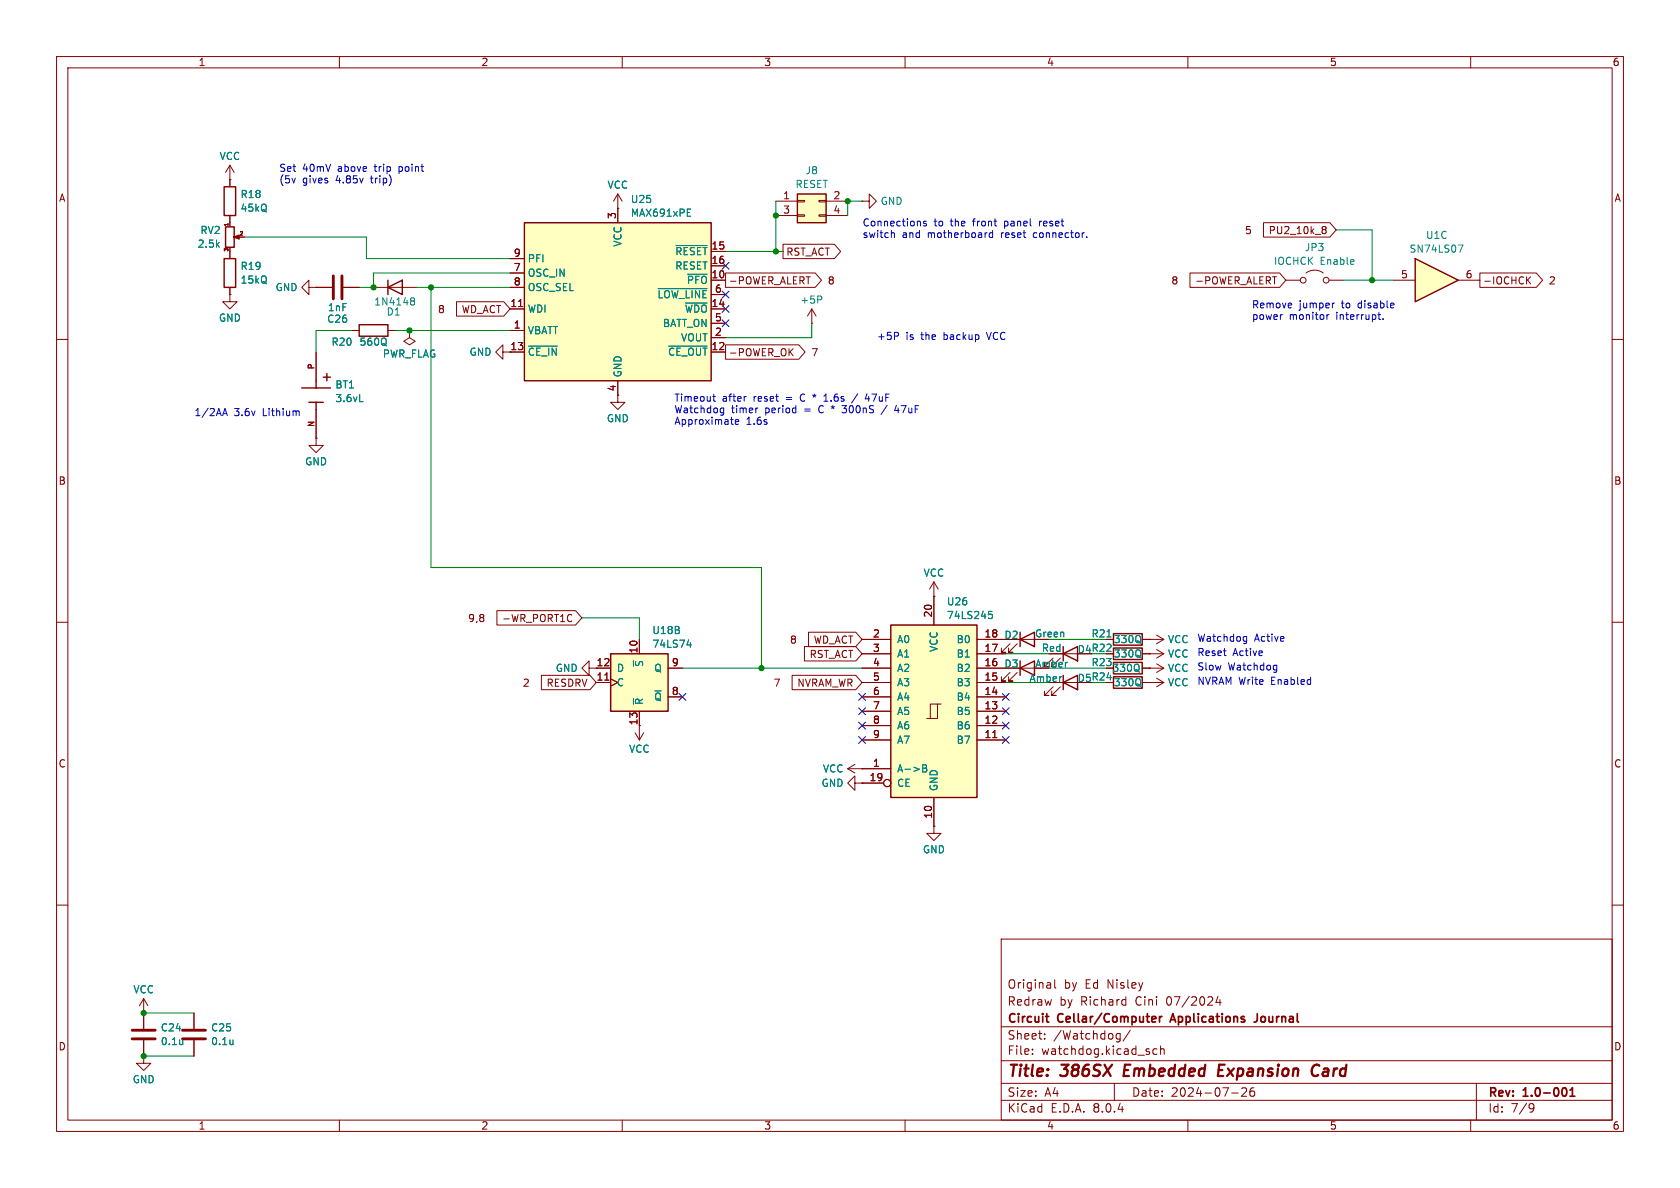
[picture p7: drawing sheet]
<svg xmlns="http://www.w3.org/2000/svg" width="297mm" height="210mm" viewBox="0 0 297 210" stroke-linecap="round" stroke-linejoin="round" font-family="sans-serif">
<g fill="none" stroke="#840000" stroke-width=".18">
<path d="M10 10h277v190h-277zM12 12h273v186h-273zM60 10v2M110 10v2M160 10v2M210 10v2M260 10v2M10 60h2M285 60h2M10 110h2M104.1 118.1v-1.3l-1.2 1.3 1.2 1.3v-1.3h1.3M285 110h2"/>
<path d="M195.6 120.7h1.2M201.9 120.7h1.3M10 160h2M285 160h2M177 166h108v32h-108zM186.5 173.2v1.3l.2 .2M198.9 176.7l.1 .1M199 176.2v1.5M199 177.6l-.1 .1M215.3 176.1l-.3 1.1h.9M215.7 176.7v1M60 198v2"/>
<path d="M110 198v2M160 198v2M177 194.5h108M177 191.5h108M177 187.5h108M177 181.5h108M182.5 186.3v.1M182.5 185.5v.1M184.7 183.6v.1M184.7 182.8v.1M197 191.5v3M197.5 183.6h.5"/>
<path d="M197.5 182.8h.5M198 182.7v1.2l-.1 .2-.4 .1M199.8 182.1l-1.3 2M204.5 185.5l-.4-.1-.3 .3v.4l.2 .2h.5M205.2 185.5l.2-.1 .3 .1 .1 .9M205.2 184.9v1.5M210 198v2M217.7 193.2h1.2M220.3 192.4v.5l-.8 .9h.9M221.2 192.4a1.17 1.17 0 0 0-.1 1.3h.6l.1-.5-.3-.3h-.3l-.2 .3M260 198v2M261 191.5v6.5"/>
<path d="M270.6 195.1l.5 .1a.99 .99 0 0 1-.4 1.4h-.2M271.2 195.7l-.3 .3h-.3"/>
</g>
<path d="M184.8 179.7h.6M203.8 179.7l.5 .1v.2l-.7 .2M205 179.7v1M205.4 179.7l-.3 .1-.1 .2M207.3 179.2l-.5 1.5M222.3 179.2v1.1a.48 .48 0 0 1-.6 .4M185.3 180.7h.1M204.3 180.6l-.5 .1M207 180.3h.7M276.8 192.4l.2 .5-.2 .8M277.6 193.8h.8M277.6 192.7l.4-.4v1.5" fill="none" stroke="#840000" stroke-width=".3"/>
<path d="M198.9 188.2l-.3 2h1M215.4 189.2h.7M216.5 188.2h-.9l-.3 2h1M232 189.9a.67 .67 0 0 0 1 .1M233.2 188.4a.73 .73 0 0 0-1.1 .3" fill="none" stroke="#840000" stroke-width=".4"/>
<path d="M196.8 119.6h5.1v2.1h-5.1z" fill="none" stroke="#840000" stroke-width=".25"/>
<path d="M201.6 121.3l.1 .1" fill="none" stroke="#008484" stroke-width=".18"/>
<path d="M107.9 115.6h10.2v10.1h-10.2z" fill="#ffffc2"/>
<path d="M107.9 115.6h10.2v10.1h-10.2z" fill="none" stroke="#840000" stroke-width=".25"/>
<path d="M105.4 118.1h2.5M113 113v2.6M118.1 118.1h2.5M105.4 120.7h2.5M106.9 120.2h.7M107.9 120l1.3 .7-1.3 .6M113 125.7v2.6M118.1 123.2h2.5" fill="none" stroke="#840000" stroke-width=".18"/>
<path d="M121.4 114h.8M122 113.6v.8M112 123.5v1" fill="none" stroke="#008484" stroke-width=".18"/>
<path d="M92.7 39.4h33v27.9h-33z" fill="#ffffc2"/>
<g fill="none" stroke="#840000" stroke-width=".25">
<path d="M39.6 33h2.1v5.1h-2.1zM92.7 39.4h33v27.9h-33zM39.6 45.7h2.1v5.1h-2.1zM39.9 40.1h1.5v3.6h-1.5zM63.5 57.4h5.1v2h-5.1zM68.6 50.8l2.5-1.3v2.6zM68.6 49.5v2.6M53.3 68.6h5.1M54.6 71.1h2.5M55.9 67.3v1.3M55.9 71.1v1.3M57.1 66.7h1.3"/>
<path d="M57.8 66v1.3M180.3 113l2.6-1.2v2.5zM180.3 111.8v2.5M188 115.6l2.5-1.3v2.5zM188 114.3v2.5M188 119.4v2.5M196.8 117.1h5.1v2h-5.1zM196.8 114.6h5.1v2h-5.1zM196.8 112h5.1v2h-5.1zM188 120.7l2.5-1.3v2.5z"/>
</g>
<g fill="none" stroke="#840000" stroke-width=".18">
<path d="M40.3 39.5v.4M40.6 31.8h.1M40.6 29.2v3.8M40.6 38.1v1.9M40.6 29.2l-.7 1.3M40.6 29.2l.8 1.3M109.2 36.8h.1M109.2 34.3v5.1M109.2 34.3l-.7 1.3M109.2 34.3l.8 1.3M40.6 52.1v1.2h1.3l-1.3 1.3-1.2-1.3h1.2M40.6 52.1h.1"/>
<path d="M40.6 43.8v1.9M40.6 50.8v1.3M42.2 41.9h1M54.6 50.8v-1.3l-1.3 1.3 1.3 1.3v-1.3h1.3M55.9 50.8h.1M55.9 50.8h2.8M60.7 50.8h2.8M62.2 58.4h1.3M66 50.8h7.7M68.6 58.4h1.2M72.4 58.4v1.3l1 .6-1 .7-1-.7 1-.6M72.4 58.4h.1"/>
<path d="M90.2 58.4h2.5M90.2 54.6h2.5M90.2 48.3h2.5M90.2 50.8h2.5M90.2 45.7h2.5M91.7 54.2h.7M125.7 49.5h2.6M125.7 54.6h2.6M125.7 44.5h2.6M125.7 47h2.6M125.7 59.7h2.6M125.7 57.2h2.6"/>
<path d="M125.7 52.1h2.6M143.5 57.2h.1M143.5 54.6l-.8 1.3M143.5 54.6v2.6M143.5 54.6l.8 1.3M227.3 49.5h2.6M230.9 48.3a2.54 2.54 0 0 1 3 0M234.9 49.5h2.6M55.9 77.5v1.2h1.2l-1.2 1.3-1.3-1.3h1.3M55.9 77.5h.1M55.9 62.2v5.1M55.9 72.4v5.1"/>
<path d="M88.9 62.2v-1.2l-1.3 1.2 1.3 1.3v-1.3h3.8M109.2 67.3v3.8h1.3l-1.3 1.3-1.3-1.3h1.3M125.7 62.2h2.6M165.1 105.4h.1M165.1 102.9l-.8 1.2M165.1 102.9v2.5M165.1 102.9l.8 1.2M177.8 113h5.1M178.6 113.8l-1.6 1.5h.8h-.8v-.7M179.8 113.8l-1.5 1.5h.8h-.8v-.7M185.4 115.6h5.1M195.6 118.1h1.2"/>
<path d="M195.6 115.6h1.2M195.6 113h1.2M201.9 118.1h3.8M201.9 115.6h3.8M201.9 113h3.8M203.2 118.1h.1M203.2 115.6h.1M203.2 113h.1M204.5 117.3l1.2 .8M204.5 114.8l1.2 .8M204.5 112.3l1.2 .7M204.5 119.9l1.2 .8"/>
<path d="M205.7 118.1l-1.2 .8M205.7 115.6l-1.2 .7M205.7 113l-1.2 .8M112.3 129.5l.7 1.3M113 128.3v2.5M113.8 129.5l-.8 1.3M149.9 135.9l1.2 .8M149.9 135.9h2.5M151.1 138.4v-1.2l-1.2 1.2 1.2 1.3v-1.3h1.3M151.1 135.1l-1.2 .8M152.4 138.4h.1M152.4 135.9h.1"/>
<path d="M185.4 120.7h5.1M186.2 121.4l-1.5 1.5h.7h-.7v-.7M187.5 121.4l-1.6 1.5h.8h-.8v-.7M203.2 120.7h.1M203.2 120.7h2.5M205.7 120.7l-1.2 .7M165.1 146.1v1.2h1.3l-1.3 1.3-1.3-1.3h1.3M165.1 146.1h.1M25.4 179.1h.1M25.4 176.5l-.8 1.3M25.4 176.5v5.4M25.4 176.5l.8 1.3"/>
<path d="M34.3 179.1v2.8M25.4 186.7v1.3h1.3l-1.3 1.2-1.3-1.2h1.3M25.4 186.7h.1M25.4 183.9v2.8M34.3 183.9v2.8"/>
<circle cx="230.4" cy="49.5" r=".51"/>
<circle cx="234.4" cy="49.5" r=".51"/>
</g>
<g fill="none" stroke="#008484" stroke-width=".18">
<path d="M121.5 37.6h.4M121.5 38.2h.6M121.5 37h.6M72.7 53.1l.1 .1M72.7 52.7l.4-.1 .1 .2 .1 .2-.2 .2M72.8 53.2h.3M72.8 53.2l-.1 .1M73.1 53.2l.2 .2-.1 .4-.1 .1h-.4M116.4 51h8.6M119.5 43.4h5.5M121.2 53.6h3.8M121.6 48.5h3.4"/>
<path d="M145.1 52.3l.2 .3-.1 .3-.1 .1M63.6 71h.6M68.2 61.1l.1 .1M93.4 61.2h5.1M118.2 61.2h6.8M195.7 112.6h.7M201.3 118.8h.1M201.6 116.2l.1 .1M201.6 113.7h.1M32.3 183.8v.9M32.3 184.6h-.1M41.2 183.8v.9"/>
<path d="M41.2 184.6h-.1"/>
</g>
<path d="M58.9 48.8v4M60.5 48.8v4M23.4 183.6h4M23.4 182.1h4M32.3 183.6h4M32.3 182.1h4" fill="none" stroke="#840000" stroke-width=".51"/>
<path d="M41.3 41.9l1-.4v.8l-1-.4h.2z" fill="#840000" stroke="#840000" stroke-width=".18"/>
<path d="M157.5 110.5h15.2v30.5h-15.2z" fill="#ffffc2"/>
<g fill="none" stroke="#840000" stroke-width=".18">
<path d="M152.4 118.1h5.1M152.4 115.6h5.1M152.4 113h5.1M165.1 105.4v5.1M172.7 118.1h5.1M172.7 115.6h5.1M172.7 113h5.1M152.4 135.9h5.1M152.4 130.8h5.1M152.4 128.3h5.1M152.4 125.7h5.1M152.4 123.2h5.1"/>
<path d="M152.4 120.7h5.1M152.4 138.4h3.8M165.7 124.5h-1.2v2.5M166.4 124.5h-.7v2.5h-1.9M172.7 130.8h5.1M172.7 128.3h5.1M172.7 125.7h5.1M172.7 123.2h5.1M172.7 120.7h5.1M175.5 130.4h.7M165.1 141v5.1"/>
<circle cx="156.8" cy="138.4" r=".63"/>
</g>
<path d="M157.5 110.5h15.2v30.5h-15.2z" fill="none" stroke="#840000" stroke-width=".25"/>
<path d="M174.8 108.1h.6M174.9 108.6h.3l.2 .2-.1 .5h-.4M163.1 135.2h.5l.2 .2-.2 .4 .2 .1 .1 .3-.3 .3h-.5zM163.1 135.8h.5" fill="none" stroke="#008484" stroke-width=".18"/>
<path d="M141 34.3h5v5.1h-5z" fill="#ffffc2"/>
<g fill="none" stroke="#840000" stroke-width=".18">
<path d="M137.2 35.6h3.8M137.2 38.1h3.8M141 38h1.2v.2h-1.2zM141 35.4h1.2v.3h-1.2zM144.8 38h1.2v.2h-1.2zM144.8 35.4h1.2v.3h-1.2zM146 35.6h3.9M146 38.1h3.9M152.4 35.6h1.3v-1.3l1.2 1.3-1.2 1.2v-1.2M152.4 35.6h.1M177.8 118.1h5.1M178.6 118.9l-1.6 1.5h.8h-.8v-.8"/>
<path d="M179.8 118.9l-1.5 1.5h.8h-.8v-.8"/>
</g>
<path d="M141 34.3h5v5.1h-5zM180.3 118.1l2.6-1.3v2.6zM180.3 116.8v2.6" fill="none" stroke="#840000" stroke-width=".25"/>
<path d="M250.2 45.7l7.6 3.8-7.6 3.8z" fill="#ffffc2"/>
<path d="M250.2 45.7l7.6 3.8-7.6 3.8z" fill="none" stroke="#840000" stroke-width=".25"/>
<g fill="none" stroke="#840000" stroke-width=".18">
<path d="M40.3 39.5v.4M40.6 31.8h.1M40.6 31.8v1.2M40.6 38.1v1.9M109.2 36.8h.1M109.2 36.8v2.6M223.4 39.4h11.7l1.1 1.2-1.1 1.3h-11.7zM40.6 52.1h.1M40.6 43.8v1.9M40.6 50.8v1.3M42.2 41.9h1M55.9 50.8h.1"/>
<path d="M55.9 50.8h2.8M60.7 50.8h2.8M62.2 58.4h1.3M68.6 58.4h1.2M72.4 58.4h.1M80.7 53.3h8.4l1.1 1.3-1.1 1.3h-8.4zM90.2 58.4h2.5M90.2 54.6h2.5M90.2 48.3h2.5M90.2 50.8h2.5M90.2 45.7h2.5M91.7 54.2h.7"/>
<path d="M125.7 49.5h2.6M125.7 54.6h2.6M125.7 44.5h2.6M125.7 47h2.6M125.7 59.7h2.6M125.7 57.2h2.6M125.7 52.1h2.6M128.3 48.3h15.8l1.1 1.2-1.1 1.3h-15.8zM138.4 43.2h9.1l1.1 1.3-1.1 1.2h-9.1zM210.4 48.3h15.8l1.1 1.2-1.1 1.3h-15.8zM234 40h.2l.2 .3-.2 .3M234 40.6h.2"/>
<path d="M234.2 40.6l.2 .2v.3l-.2 .2h-.2M246.4 49.5h3.8M257.8 49.5h3.8M261.6 48.3h10l1.1 1.2-1.1 1.3h-10zM270.1 49.5l.5 .7M270.6 48.9l-.7 .8M55.9 77.5h.1M55.9 62.2v5.1M55.9 72.4v5.1M90.2 62.2h2.5M109.2 67.3v2.6M125.7 62.2h2.6"/>
<path d="M128.3 61h12.9l1.1 1.2-1.1 1.3h-12.9zM139.7 62.2l.5 .7M140.2 61.6l-.7 .8M87.8 107.9h14l1.1 1.3-1.1 1.3h-14zM95.7 119.4h8.6l1.1 1.3-1.1 1.2h-8.6zM100.9 108.6l.2 .1M101.1 109.8l-.2 .1M105.4 118.1h2.5M113 113v2.6M118.1 118.1h2.5M140 119.4h11.3l1.1 1.3-1.1 1.2h-11.3zM142.2 114.3h9.1l1.1 1.3-1.1 1.2h-9.1z"/>
<path d="M142.9 111.8h8.4l1.1 1.2-1.1 1.3h-8.4zM152.4 118.1h5.1M152.4 113h5.1M152.4 115.6h5.1M165.1 105.4h.1M165.1 105.4v5.1M172.7 118.1h7.6M172.7 113h7.6M172.7 115.6h5.1M185.4 115.6h2.6M195.6 118.1h1.2M195.6 113h1.2"/>
<path d="M195.6 115.6h1.2M201.9 118.1h1.3M201.9 113h1.3M201.9 115.6h1.3M203.2 118.1h.1M203.2 115.6h.1M203.2 113h.1M105.4 120.7h2.5M106.9 120.2h.7M107.9 120l1.3 .7-1.3 .6M113 125.7v2.6M118.1 123.2h2.5"/>
<path d="M152.4 135.9h.1M152.4 138.4h.1M152.4 120.7h5.1M152.4 135.9h5.1M152.4 130.8h5.1M152.4 128.3h5.1M152.4 125.7h5.1M152.4 123.2h5.1M152.4 138.4h3.8M172.7 120.7h5.1M172.7 130.8h5.1M172.7 128.3h5.1"/>
<path d="M172.7 125.7h5.1M172.7 123.2h5.1M175.5 130.4h.7M185.4 120.7h2.6M195.6 120.7h1.2M201.9 120.7h1.3M203.2 120.7h.1M165.1 146.1h.1M165.1 141v5.1M25.4 179.1h.1M25.4 179.1v2.8M34.3 179.1v2.8"/>
<path d="M25.4 186.7h.1M25.4 183.9v2.8M34.3 183.9v2.8"/>
<circle cx="156.8" cy="138.4" r=".63"/>
</g>
<g fill="none" stroke="#008484" stroke-width=".18">
<path d="M121.5 37.6h.4M121.5 38.2h.6M121.5 37h.6M116.4 51h8.6M119.5 43.4h5.5M121.2 53.6h3.8M121.6 48.5h3.4M257.8 43.3h.8l-.5 1.3M63.6 71h.6M68.2 61.1l.1 .1M93.4 61.2h5.1M118.2 61.2h6.8"/>
<path d="M121.4 114h.8M122 113.6v.8M174.8 108.1h.6M174.9 108.6h.3l.2 .2-.1 .5h-.4M195.7 112.6h.7M201.3 118.8h.1M201.6 116.2l.1 .1M201.6 113.7h.1M112 123.5v1M163.1 135.2h.5l.2 .2-.2 .4 .2 .1 .1 .3-.3 .3h-.5zM163.1 135.8h.5M201.6 121.3l.1 .1"/>
<path d="M32.3 183.8v.9M32.3 184.6h-.1M41.2 183.8v.9M41.2 184.6h-.1"/>
</g>
<g fill="none" stroke="#0000c2" stroke-width=".18">
<path d="M163.7 39.2l-.3-.1-.1 .2v.2l.4 .1v.3h-.4M183.8 39.1v.8M184 39.1l-.2 .2M157.8 41.1l.3 .2v.7M158.6 58.7l.3 .3-.1 .3-.2 .1M174.4 58.7l.4 1.3M175.5 41.2l-.4-.1-.2 .3 .1 .5h.5M175.5 40.7v1.3M192.1 41.9v.1M226.6 55.6h.1M234.6 55.6v.9M234.7 55.7l-.1 .2"/>
<path d="M235.9 53.6h-.2M243.6 55.6h.5M243.8 56.3l.3 .2M244.5 56.3v.2M39.3 73.5l.5-1.3 .4 1.3M39.5 73.1h.6M52.7 72.6l.2 .2v.7M126 70.1h.5M126.2 69.7v1l.3 .2M127.6 72.1l.3 .1M127.9 72.1v1.1l-.1 .1-.3 .1M127.9 72.9l-.3 .1"/>
<path d="M129.1 74.2h.5M129.5 75h.1M130 74.6l.6-.1-.1-.3h-.3l-.2 .2 .1 .6h.4M131.8 70.1h.1M134 72.1l-.3 .1M145.7 70.9h.7M145.7 70l.3-.3v1.2M148.9 72.9l.5 .1M149.6 71.7l-.4 .5h.2M151.6 69.6l-1 1.6M153.3 69.6l-.3 .9h.8M153.6 70.1v.8"/>
<path d="M156.8 71.6l-1 1.7M158.5 71.6l-.3 1h.8M158.8 72.1v.9M220 112.5l.4 .1M220.4 112.5v1l-.1 .2-.3 .1M220.4 113.3l-.4 .1M225.3 117.6l.4 .1M225.7 117.6v1l-.2 .3M225.7 118.4h-.4"/>
</g>
<g fill="none" stroke="#008400" stroke-width=".18">
<path d="M137.2 35.6v8.9M152.4 35.6h-2.5v2.5M43.2 41.9h21.6v3.8h25.4M62.2 58.4h-6.3v3.8M69.8 58.4h20.4M73.7 50.8h16.5M76.2 50.8v49.5h58.4v17.8M90.2 48.3h-24.2v2.5h-2.5M128.3 44.5h10.1M143.5 57.2v2.5h-15.2M236.2 40.6h6.4v8.9M237.5 49.5h8.9"/>
<path d="M102.9 109.2h10.1v3.8M120.6 118.1h31.8M177.8 115.6h7.6M185.4 118.1h10.2M185.4 113h10.2M177.8 120.7h7.6M25.4 179.1h8.9M25.4 186.7h8.9"/>
</g>
<g fill="none" stroke="#000084" stroke-width=".18">
<path d="M127.7 51.5l1.2 1.2M127.7 46.4l1.2 1.2M127.7 54l1.2 1.2M127.7 56.5l1.2 1.3M128.9 51.5l-1.2 1.2M128.9 46.4l-1.2 1.2M128.9 54l-1.2 1.2M128.9 56.5l-1.2 1.3M120 122.6l1.3 1.2M121.3 122.6l-1.3 1.2M151.8 122.6l1.2 1.2M151.8 130.2l1.2 1.2"/>
<path d="M151.8 125.1l1.2 1.2M151.8 127.7l1.2 1.2M153 122.6l-1.2 1.2M153 130.2l-1.2 1.2M153 125.1l-1.2 1.2M153 127.7l-1.2 1.2M177.2 125.1l1.2 1.2M177.2 130.2l1.2 1.2M177.2 122.6l1.2 1.2M177.2 127.7l1.2 1.2M178.4 125.1l-1.2 1.2M178.4 130.2l-1.2 1.2"/>
<path d="M178.4 122.6l-1.2 1.2M178.4 127.7l-1.2 1.2"/>
</g>
<g fill="#008400" stroke="#008400" stroke-width=".18">
<circle cx="76.2" cy="50.8" r=".46"/>
<circle cx="72.4" cy="58.4" r=".46"/>
<circle cx="25.4" cy="186.7" r=".46"/>
<circle cx="25.4" cy="179.1" r=".46"/>
<circle cx="66" cy="50.8" r=".46"/>
<circle cx="242.6" cy="49.5" r=".46"/>
<circle cx="137.2" cy="38.1" r=".46"/>
<circle cx="149.9" cy="35.6" r=".46"/>
<circle cx="137.2" cy="44.5" r=".46"/>
<circle cx="134.6" cy="118.1" r=".46"/>
</g>
<g font-size="2.8" fill="#840000">
<text x="178" y="190.9">Title:</text>
<text x="187.7" y="190.9">386SX</text>
<text x="199.5" y="190.9">Embedded</text>
<text x="217" y="190.9">Expansion</text>
<text x="234.3" y="190.9">Card</text>
</g>
<g font-size="2.1" fill="#840000">
<text x="178" y="178">Redraw</text>
<text x="178" y="175">Original</text>
<text x="187.3" y="178">by</text>
<text x="188.1" y="175">by</text>
<text x="191.1" y="178">Richard</text>
<text x="191.9" y="175">Ed Nisley</text>
<text x="200.9" y="178">Cini</text>
<text x="206.5" y="178">07/2024</text>
<text x="178" y="184">Sheet:</text>
<text x="178" y="181.2">Circuit</text>
<text x="186.2" y="184">/Watchdog/</text>
<text x="187.1" y="181.2">Cellar/Computer</text>
<text x="207.7" y="181.2">Applications</text>
<text x="223.1" y="181.2">Journal</text>
<text x="178" y="186.7">File:</text>
<text x="184.1" y="186.7">watchdog.kicad_sch</text>
<text x="178" y="196.9">KiCad</text>
<text x="178" y="194.1">Size:</text>
<text x="184.7" y="194.1">A4</text>
<text x="185.7" y="196.9">E.D.A.</text>
<text x="193.3" y="196.9">8.0.4</text>
<text x="200" y="194.1">Date:</text>
<text x="207" y="194.1">2024-07-26</text>
<text x="263" y="194.3">Rev:</text>
<text x="263" y="196.9">Id:</text>
<text x="267.1" y="196.9">7/9</text>
<text x="269.4" y="194.3">1.0-001</text>
</g>
<g font-size="1.8" fill="#840000">
<text x="35" y="11.9">1</text>
<text x="85" y="11.9">2</text>
<text x="135" y="11.9">3</text>
<text x="185" y="11.9">4</text>
<text x="235" y="11.9">5</text>
<text x="285" y="11.9">6</text>
<text x="10.3" y="35.9">A</text>
<text x="138.4" y="35.3">1</text>
<text x="147.2" y="35.3">2</text>
<text x="285.3" y="35.9">A</text>
<text x="109" y="38.8" transform="rotate(-90 109 38.8)">3</text>
<text x="138.4" y="37.8">3</text>
<text x="147.2" y="37.8">4</text>
<text x="220" y="41.6">5</text>
<text x="224.2" y="41.6">PU2_10k_8</text>
<text x="90.7" y="45.5">9</text>
<text x="125.7" y="44.2">15</text>
<text x="125.7" y="46.7">16</text>
<text x="138.9" y="45.4">RST_ACT</text>
<text x="90.7" y="48">7</text>
<text x="90.7" y="50.5">8</text>
<text x="125.7" y="49.3">10</text>
<text x="126.3" y="51.8">6</text>
<text x="128.7" y="50.5">-POWER_ALERT</text>
<text x="146.2" y="50.5">8</text>
<text x="207" y="50.5">8</text>
<text x="211.2" y="50.5">-POWER_ALERT</text>
<text x="247.6" y="49.3">5</text>
<text x="259" y="49.3">6</text>
<text x="262.1" y="50.5">-IOCHCK</text>
<text x="273.7" y="50.5">2</text>
<text x="77.3" y="55.6">8</text>
<text x="81.5" y="55.6">WD_ACT</text>
<text x="90.1" y="54.4">11</text>
<text x="90.7" y="58.2">1</text>
<text x="125.7" y="54.4">14</text>
<text x="126.3" y="59.4">2</text>
<text x="126.3" y="56.9">5</text>
<text x="90.1" y="62">13</text>
<text x="125.7" y="62">12</text>
<text x="128.7" y="63.2">-POWER_OK</text>
<text x="143.3" y="63.2">7</text>
<text x="109" y="69.3" transform="rotate(-90 109 69.3)">4</text>
<text x="10.3" y="85.9">B</text>
<text x="285.3" y="85.9">B</text>
<text x="82.7" y="110.2">9,8</text>
<text x="88.7" y="110.2">-WR_PORT1C</text>
<text x="139.6" y="114">8</text>
<text x="143.8" y="114">WD_ACT</text>
<text x="154.2" y="112.8">2</text>
<text x="164.8" y="109.3" transform="rotate(-90 164.8 109.3)">20</text>
<text x="173.9" y="112.8">18</text>
<text x="182.9" y="112.9">Green</text>
<text x="105.4" y="117.9">12</text>
<text x="112.8" y="115.6" transform="rotate(-90 112.8 115.6)">10</text>
<text x="118.7" y="117.9">9</text>
<text x="143" y="116.5">RST_ACT</text>
<text x="154.2" y="115.3">3</text>
<text x="154.2" y="117.9">4</text>
<text x="173.9" y="117.9">16</text>
<text x="173.9" y="115.3">17</text>
<text x="182.9" y="118.2">Amber</text>
<text x="92.3" y="121.6">2</text>
<text x="96.5" y="121.6">RESDRV</text>
<text x="105.4" y="120.4">11</text>
<text x="118.7" y="122.9">8</text>
<text x="136.7" y="121.6">7</text>
<text x="140.8" y="121.6">NVRAM_WR</text>
<text x="154.2" y="120.4">5</text>
<text x="154.2" y="122.9">6</text>
<text x="154.2" y="125.5">7</text>
<text x="173.9" y="125.5">13</text>
<text x="173.9" y="122.9">14</text>
<text x="173.9" y="120.4">15</text>
<text x="112.8" y="128.3" transform="rotate(-90 112.8 128.3)">13</text>
<text x="154.2" y="128">8</text>
<text x="154.2" y="130.6">9</text>
<text x="173.9" y="130.6">11</text>
<text x="173.9" y="128">12</text>
<text x="10.3" y="135.9">C</text>
<text x="154.2" y="135.6">1</text>
<text x="285.3" y="135.9">C</text>
<text x="153.6" y="138.2">19</text>
<text x="164.8" y="144.8" transform="rotate(-90 164.8 144.8)">10</text>
<text x="10.3" y="185.9">D</text>
<text x="285.3" y="185.9">D</text>
<text x="35" y="199.9">1</text>
<text x="85" y="199.9">2</text>
<text x="135" y="199.9">3</text>
<text x="185" y="199.9">4</text>
<text x="235" y="199.9">5</text>
<text x="285" y="199.9">6</text>
</g>
<g font-size="1.8" fill="#008484">
<text x="38.7" y="28.5">VCC</text>
<text x="42.4" y="35.2">R18</text>
<text x="107.3" y="33.6">VCC</text>
<text x="140.5" y="33.4">RESET</text>
<text x="142.3" y="31">J8</text>
<text x="35.3" y="41.6">RV2</text>
<text x="42.4" y="37.6">45kQ</text>
<text x="111.4" y="36.1">U25</text>
<text x="111.4" y="38.5">MAX691xPE</text>
<text x="155.6" y="36.4">GND</text>
<text x="34.9" y="44">2.5k</text>
<text x="42.4" y="47.9">R19</text>
<text x="93.2" y="46.6">PFI</text>
<text x="110.1" y="43.7" transform="rotate(-90 110.1 43.7)">VCC</text>
<text x="119.3" y="45.3">~{RESET}</text>
<text x="119.3" y="47.9">RESET</text>
<text x="225.1" y="47">IOCHCK</text>
<text x="230.6" y="44.6">JP3</text>
<text x="233.4" y="47">Enable</text>
<text x="249.1" y="44.9">SN74LS07</text>
<text x="252" y="42.4">U1C</text>
<text x="42.4" y="50.3">15kQ</text>
<text x="48.6" y="51.7">GND</text>
<text x="93.2" y="49.1">OSC_IN</text>
<text x="93.2" y="51.7">OSC_SEL</text>
<text x="116.1" y="52.9">~{LOW_LINE}</text>
<text x="121.3" y="50.4">~{PFO}</text>
<text x="141.4" y="53.9">+5P</text>
<text x="38.6" y="57.1">GND</text>
<text x="57.7" y="57.3">C26</text>
<text x="57.9" y="55.2">1nF</text>
<text x="66.1" y="54.2">1N4148</text>
<text x="68.3" y="56">D1</text>
<text x="93.2" y="59.3">VBATT</text>
<text x="93.2" y="55.5">WDI</text>
<text x="117.1" y="58">BATT_ON</text>
<text x="121" y="55.5">~{WDO}</text>
<text x="58.5" y="61.3">R20</text>
<text x="63.5" y="61.3">560Q</text>
<text x="67.6" y="63.4">PWR_FLAG</text>
<text x="82.9" y="63.1">GND</text>
<text x="93.2" y="63.1">~{CE_IN}</text>
<text x="118" y="63.1">~{CE_OUT}</text>
<text x="120.3" y="60.6">VOUT</text>
<text x="59.2" y="68.9">BT1</text>
<text x="59.2" y="71.3">3.6vL</text>
<text x="110.1" y="66.8" transform="rotate(-90 110.1 66.8)">GND</text>
<text x="107.2" y="74.8">GND</text>
<text x="53.8" y="82.5">GND</text>
<text x="163.2" y="102.1">VCC</text>
<text x="167.3" y="107.2">U26</text>
<text x="115.2" y="112.3">U18B</text>
<text x="158.5" y="113.9">A0</text>
<text x="167.3" y="109.6">74LS245</text>
<text x="169" y="113.9">B0</text>
<text x="177.5" y="113.1">D2</text>
<text x="192.9" y="112.9">R21</text>
<text x="196.8" y="113.9">330Q</text>
<text x="206.4" y="113.9">VCC</text>
<text x="98.2" y="119">GND</text>
<text x="109" y="119">D</text>
<text x="113.9" y="118" transform="rotate(-90 113.9 118)">~{S}</text>
<text x="115.2" y="114.7">74LS74</text>
<text x="115.6" y="119">Q</text>
<text x="158.5" y="116.4">A1</text>
<text x="158.5" y="119">A2</text>
<text x="166" y="115.3" transform="rotate(-90 166 115.3)">VCC</text>
<text x="169" y="119">B2</text>
<text x="169" y="116.4">B1</text>
<text x="177.5" y="118.2">D3</text>
<text x="184.1" y="115.4">Red</text>
<text x="190.4" y="115.7">D4R22</text>
<text x="192.9" y="118">R23</text>
<text x="196.6" y="119">330Q</text>
<text x="196.8" y="116.4">330Q</text>
<text x="206.4" y="119">VCC</text>
<text x="206.4" y="116.4">VCC</text>
<text x="109" y="121.5">C</text>
<text x="113.9" y="124.7" transform="rotate(-90 113.9 124.7)">~{R}</text>
<text x="115.6" y="124.1">~{Q}</text>
<text x="158.5" y="121.5">A3</text>
<text x="158.5" y="124.1">A4</text>
<text x="169" y="124.1">B4</text>
<text x="169" y="121.5">B3</text>
<text x="181.9" y="120.8">Amber</text>
<text x="190.4" y="120.8">D5R24</text>
<text x="196.8" y="121.5">330Q</text>
<text x="206.4" y="121.5">VCC</text>
<text x="158.5" y="126.6">A5</text>
<text x="158.5" y="129.1">A6</text>
<text x="158.5" y="131.7">A7</text>
<text x="169" y="131.7">B7</text>
<text x="169" y="129.1">B6</text>
<text x="169" y="126.6">B5</text>
<text x="111.1" y="133.3">VCC</text>
<text x="145.4" y="136.8">VCC</text>
<text x="158.5" y="136.8">A-&gt;B</text>
<text x="145.1" y="139.3">GND</text>
<text x="158.5" y="139.3">CE</text>
<text x="166" y="140" transform="rotate(-90 166 140)">GND</text>
<text x="163.1" y="151">GND</text>
<text x="23.5" y="175.8">VCC</text>
<text x="28.3" y="182.5">C24</text>
<text x="28.3" y="185">0.1u</text>
<text x="37.2" y="182.5">C25</text>
<text x="37.2" y="185">0.1u</text>
<text x="23.4" y="191.7">GND</text>
</g>
<g font-size="1.8" fill="#0000c2">
<text x="49.3" y="30.6">Set</text>
<text x="49.3" y="32.6">(5v</text>
<text x="53.5" y="30.6">40mV</text>
<text x="53.5" y="32.6">gives</text>
<text x="59.5" y="32.6">4.85v</text>
<text x="59.8" y="30.6">above</text>
<text x="65.9" y="32.6">trip)</text>
<text x="66.5" y="30.6">trip</text>
<text x="71" y="30.6">point</text>
<text x="152.4" y="40.2">Connections</text>
<text x="165.1" y="40.2">to</text>
<text x="168.2" y="40.2">the</text>
<text x="172.3" y="40.2">front</text>
<text x="178" y="40.2">panel</text>
<text x="184.4" y="40.2">reset</text>
<text x="152.4" y="42.3">switch</text>
<text x="159.5" y="42.3">and</text>
<text x="164.1" y="42.3">motherboard</text>
<text x="177.3" y="42.3">reset</text>
<text x="183.1" y="42.3">connector.</text>
<text x="221.2" y="54.7">Remove</text>
<text x="221.2" y="56.8">power</text>
<text x="227.9" y="56.8">monitor</text>
<text x="229.7" y="54.7">jumper</text>
<text x="236.3" y="56.8">interrupt.</text>
<text x="237.3" y="54.7">to</text>
<text x="240.3" y="54.7">disable</text>
<text x="154.9" y="60.3">+5P</text>
<text x="160.2" y="60.3">is</text>
<text x="163" y="60.3">the</text>
<text x="167.1" y="60.3">backup</text>
<text x="175" y="60.3">VCC</text>
<text x="119.1" y="71.2">Timeout</text>
<text x="127.7" y="71.2">after</text>
<text x="133.3" y="71.2">reset</text>
<text x="139.2" y="71.2">=</text>
<text x="142" y="71.2">C *</text>
<text x="146.5" y="71.2">1.6s</text>
<text x="151.8" y="71.2">/</text>
<text x="154.3" y="71.2">47uF</text>
<text x="34.3" y="73.8">1/2AA</text>
<text x="41.4" y="73.8">3.6v</text>
<text x="46.5" y="73.8">Lithium</text>
<text x="119.1" y="73.3">Watchdog</text>
<text x="119.1" y="75.3">Approximate</text>
<text x="129.3" y="73.3">timer</text>
<text x="131.9" y="75.3">1.6s</text>
<text x="135.4" y="73.3">period</text>
<text x="142.5" y="73.3">=</text>
<text x="145.2" y="73.3">C *</text>
<text x="149.8" y="73.3">300nS</text>
<text x="159.5" y="73.3">47uF</text>
<text x="211.6" y="113.6">Watchdog</text>
<text x="221.8" y="113.6">Active</text>
<text x="211.6" y="116.2">Reset</text>
<text x="211.6" y="118.7">Slow</text>
<text x="217.1" y="118.7">Watchdog</text>
<text x="218" y="116.2">Active</text>
<text x="211.6" y="121.3">NVRAM Write</text>
<text x="224.8" y="121.3">Enabled</text>
</g>
<g font-size="1.4" fill="#840000">
<text x="55.6" y="65.4" transform="rotate(-90 55.6 65.4)">P</text>
<text x="55.6" y="75.6" transform="rotate(-90 55.6 75.6)">N</text>
</g>
<g font-size=".9" fill="#840000">
<text x="40.4" y="40.2" transform="rotate(-90 40.4 40.2)">1</text>
<text x="42.2" y="41.7">2</text>
<text x="40.4" y="44.6" transform="rotate(-90 40.4 44.6)">3</text>
</g>
</svg>
